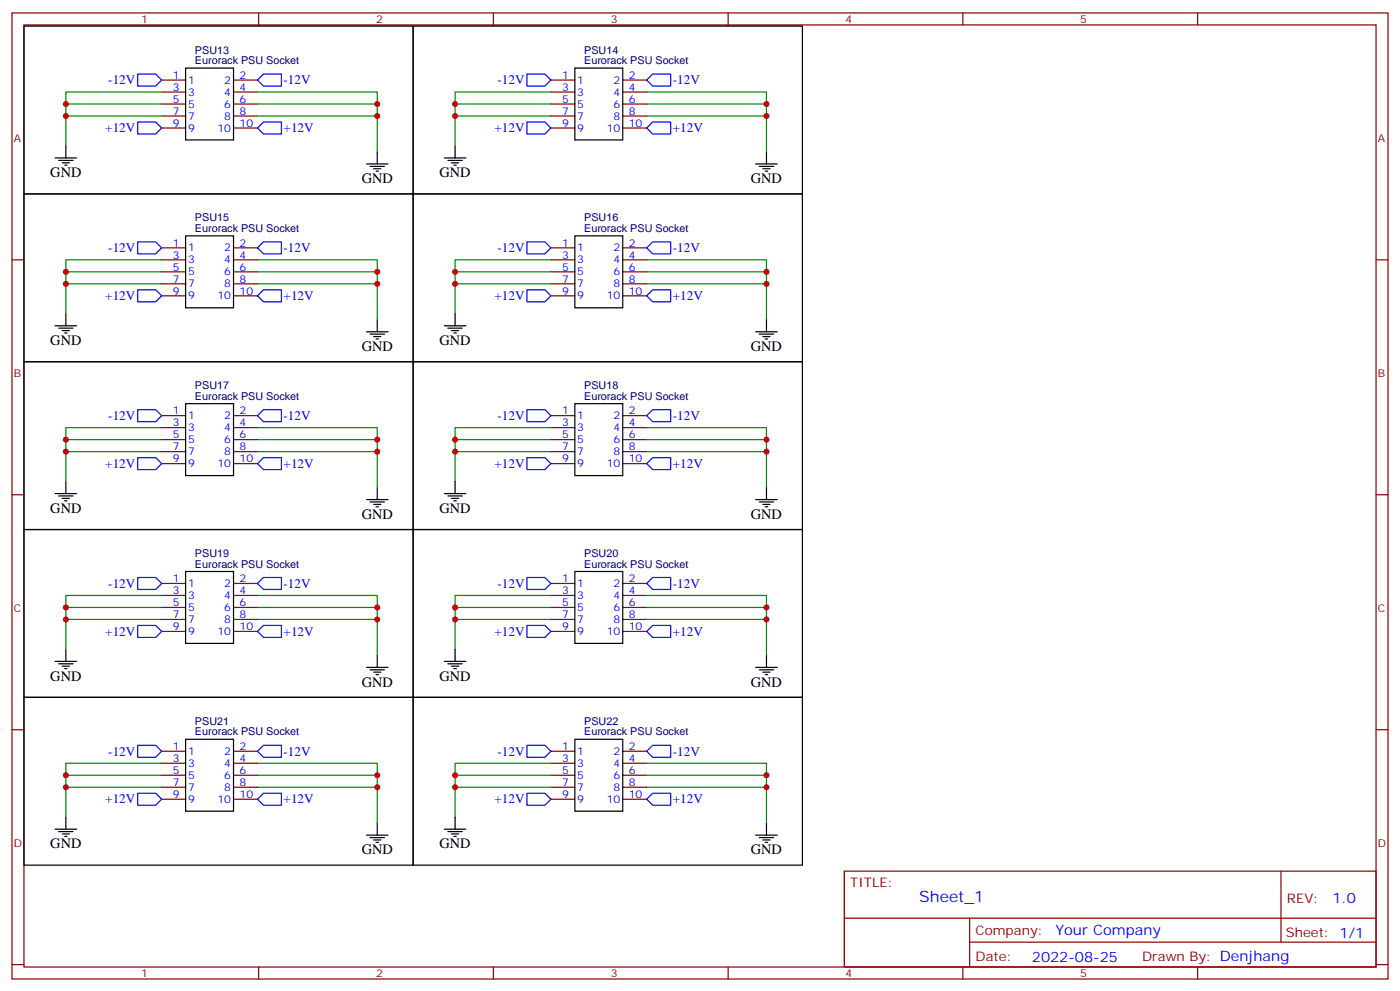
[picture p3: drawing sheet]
<svg xmlns="http://www.w3.org/2000/svg" width="412mm" height="292mm" viewBox="0 0 412 292" stroke-linecap="round" stroke-linejoin="round" font-family="sans-serif">
<g fill="none" stroke="#870000" stroke-width=".35">
<path d="M3.5 3.8h405.4v284.3h-405.4zM7.1 7.3h398.2v277.3h-398.2zM76.2 3.8v3.5M145.3 3.8v3.5M214.5 3.8v3.5M283.6 3.8v3.5M352.8 3.8v3.5M47.6 23.6h7.1M47.6 27.1h7.1M47.6 30.6h7.1M47.6 34.1h7.1M47.6 37.7h7.1"/>
<path d="M68.8 23.6h7M68.8 27.1h7M68.8 30.6h7M68.8 34.1h7M68.8 37.7h7M162.3 23.6h7M162.3 27.1h7M162.3 30.6h7M162.3 34.1h7M162.3 37.7h7M183.4 23.6h7.1M183.4 27.1h7.1"/>
<path d="M183.4 30.6h7.1M183.4 34.1h7.1M183.4 37.7h7.1M3.5 76.5h3.6M47.6 76.5h7.1M47.6 73h7.1M68.8 76.5h7M68.8 73h7M162.3 76.5h7M162.3 73h7M183.4 76.5h7.1M183.4 73h7.1"/>
<path d="M405.3 76.5h3.6M47.6 80h7.1M47.6 83.5h7.1M47.6 87.1h7.1M68.8 80h7M68.8 83.5h7M68.8 87.1h7M162.3 80h7M162.3 83.5h7M162.3 87.1h7M183.4 80h7.1M183.4 83.5h7.1"/>
<path d="M183.4 87.1h7.1M47.6 122.3h7.1M47.6 125.9h7.1M47.6 129.4h7.1M47.6 132.9h7.1M47.6 136.5h7.1M68.8 122.3h7M68.8 125.9h7M68.8 129.4h7M68.8 132.9h7M68.8 136.5h7M162.3 122.3h7"/>
<path d="M162.3 125.9h7M162.3 129.4h7M162.3 132.9h7M162.3 136.5h7M183.4 122.3h7.1M183.4 125.9h7.1M183.4 129.4h7.1M183.4 132.9h7.1M183.4 136.5h7.1M3.5 145.6h3.6M405.3 145.6h3.6M47.6 171.7h7.1"/>
<path d="M47.6 175.3h7.1M47.6 178.8h7.1M68.8 171.7h7M68.8 175.3h7M68.8 178.8h7M162.3 171.7h7M162.3 175.3h7M162.3 178.8h7M183.4 171.7h7.1M183.4 175.3h7.1M183.4 178.8h7.1M47.6 182.3h7.1"/>
<path d="M47.6 185.8h7.1M68.8 182.3h7M68.8 185.8h7M162.3 182.3h7M162.3 185.8h7M183.4 182.3h7.1M183.4 185.8h7.1M3.5 214.8h3.6M405.3 214.8h3.6M47.6 221.1h7.1M47.6 224.6h7.1M47.6 228.2h7.1"/>
<path d="M47.6 231.7h7.1M47.6 235.2h7.1M68.8 221.1h7M68.8 224.6h7M68.8 228.2h7M68.8 231.7h7M68.8 235.2h7M162.3 221.1h7M162.3 224.6h7M162.3 228.2h7M162.3 231.7h7M162.3 235.2h7"/>
<path d="M183.4 221.1h7.1M183.4 224.6h7.1M183.4 228.2h7.1M183.4 231.7h7.1M183.4 235.2h7.1M248.7 256.4h156.6v28.2h-156.6zM377.3 256.4v20.9M248.7 270.2h156.5M285.6 277.3h119.6M285.6 270.2v14.2M3.5 283.9h3.6M76.2 284.6v3.5"/>
<path d="M145.3 284.6v3.5M214.5 284.6v3.5M283.6 284.6v3.5M352.8 284.6v3.5M405.3 283.9h3.6"/>
</g>
<g fill="none" stroke="#000" stroke-width=".35">
<path d="M7.1 7.7h114.6v49.4h-114.6zM121.7 7.7h114.7v49.4h-114.7zM54.7 20h14.1v21.2h-14.1zM169.3 20h14.1v21.2h-14.1zM7.1 57.1h114.6v49.4h-114.6zM16.2 46.5h6.4M17.3 47.2h4.2M18.3 47.9h2.2M19 48.6h.8M19.4 43v3.5M107.9 48.3h6.4M109 49h4.2"/>
<path d="M110.1 49.7h2.1M110.8 50.4h.7M111.1 44.7v3.6M121.7 57.1h114.7v49.4h-114.7zM130.9 46.5h6.3M131.9 47.2h4.3M133 47.9h2.1M133.7 48.6h.7M134.1 43v3.5M222.6 48.3h6.4M223.7 49h4.2M224.7 49.7h2.1"/>
<path d="M225.4 50.4h.7M225.8 44.7v3.6M54.7 69.4h14.1v21.2h-14.1zM169.3 69.4h14.1v21.2h-14.1zM16.2 95.9h6.4M17.3 96.6h4.2M18.3 97.3h2.2M19 98h.8M19.4 92.4v3.5M107.9 97.6h6.4M109 98.4h4.2M110.1 99.1h2.1"/>
<path d="M110.8 99.8h.7M111.1 94.1v3.5M130.9 95.9h6.3M131.9 96.6h4.3M133 97.3h2.1M133.7 98h.7M134.1 92.4v3.5M222.6 97.6h6.4M223.7 98.4h4.2M224.7 99.1h2.1M225.4 99.8h.7M225.8 94.1v3.5"/>
<path d="M7.1 106.5h114.6v49.4h-114.6zM54.7 118.8h14.1v21.2h-14.1zM121.7 106.5h114.7v49.4h-114.7zM169.3 118.8h14.1v21.2h-14.1zM7.1 155.9h114.6v49.3h-114.6zM16.2 145.3h6.4M17.3 146h4.2M18.3 146.7h2.2M19 147.4h.8M19.4 141.7v3.6M107.9 147h6.4M109 147.7h4.2"/>
<path d="M110.1 148.4h2.1M110.8 149.2h.7M111.1 143.5v3.5M121.7 155.9h114.7v49.3h-114.7zM130.9 145.3h6.3M131.9 146h4.3M133 146.7h2.1M133.7 147.4h.7M134.1 141.7v3.6M222.6 147h6.4M223.7 147.7h4.2M224.7 148.4h2.1"/>
<path d="M225.4 149.2h.7M225.8 143.5v3.5M54.7 168.2h14.1v21.2h-14.1zM169.3 168.2h14.1v21.2h-14.1zM16.2 194.7h6.4M17.3 195.4h4.2M18.3 196.1h2.2M19 196.8h.8M19.4 191.1v3.6M107.9 196.4h6.4M109 197.1h4.2M110.1 197.8h2.1"/>
<path d="M110.8 198.5h.7M111.1 192.9v3.5M130.9 194.7h6.3M131.9 195.4h4.3M133 196.1h2.1M133.7 196.8h.7M134.1 191.1v3.6M222.6 196.4h6.4M223.7 197.1h4.2M224.7 197.8h2.1M225.4 198.5h.7M225.8 192.9v3.5"/>
<path d="M7.1 205.2h114.6v49.4h-114.6zM54.7 217.6h14.1v21.2h-14.1zM121.7 205.2h114.7v49.4h-114.7zM169.3 217.6h14.1v21.2h-14.1zM16.2 244.1h6.4M17.3 244.8h4.2M18.3 245.5h2.2M19 246.2h.8M19.4 240.5v3.6M107.9 245.8h6.4M109 246.5h4.2M110.1 247.2h2.1"/>
<path d="M110.8 247.9h.7M111.1 242.3v3.5M130.9 244.1h6.3M131.9 244.8h4.3M133 245.5h2.1M133.7 246.2h.7M134.1 240.5v3.6M222.6 245.8h6.4M223.7 246.5h4.2M224.7 247.2h2.1M225.4 247.9h.7M225.8 242.3v3.5"/>
</g>
<g fill="none" stroke="#00f" stroke-width=".35">
<path d="M40.6 35.9h5.3l1.7 1.8-1.7 1.7h-5.3zM40.6 21.8h5.3l1.7 1.8-1.7 1.7h-5.3zM75.8 37.7l1.8-1.8h5.3v3.5h-5.3zM77.6 21.8h5.3v3.5h-5.3l-1.8-1.7zM155.2 21.8h5.3l1.8 1.8-1.8 1.7h-5.3zM155.2 35.9h5.3l1.8 1.8-1.8 1.7h-5.3zM190.5 37.7l1.8-1.8h5.3v3.5h-5.3zM192.3 21.8h5.3v3.5h-5.3l-1.8-1.7zM40.6 71.2h5.3l1.7 1.8-1.7 1.7h-5.3zM75.8 73l1.8-1.8h5.3v3.5h-5.3zM155.2 71.2h5.3l1.8 1.8-1.8 1.7h-5.3zM190.5 73l1.8-1.8h5.3v3.5h-5.3z"/>
<path d="M40.6 85.3h5.3l1.7 1.8-1.7 1.7h-5.3zM75.8 87.1l1.8-1.8h5.3v3.5h-5.3zM155.2 85.3h5.3l1.8 1.8-1.8 1.7h-5.3zM190.5 87.1l1.8-1.8h5.3v3.5h-5.3zM40.6 120.6h5.3l1.7 1.7-1.7 1.8h-5.3zM40.6 134.7h5.3l1.7 1.8-1.7 1.7h-5.3zM75.8 122.3l1.8-1.7h5.3v3.5h-5.3zM75.8 136.5l1.8-1.8h5.3v3.5h-5.3zM155.2 134.7h5.3l1.8 1.8-1.8 1.7h-5.3zM155.2 120.6h5.3l1.8 1.7-1.8 1.8h-5.3zM190.5 136.5l1.8-1.8h5.3v3.5h-5.3zM190.5 122.3l1.8-1.7h5.3v3.5h-5.3z"/>
<path d="M40.6 170h5.3l1.7 1.7-1.7 1.8h-5.3zM75.8 171.7l1.8-1.7h5.3v3.5h-5.3zM155.2 170h5.3l1.8 1.7-1.8 1.8h-5.3zM190.5 171.7l1.8-1.7h5.3v3.5h-5.3zM40.6 184.1h5.3l1.7 1.7-1.7 1.8h-5.3zM77.6 184.1h5.3v3.5h-5.3l-1.8-1.8zM155.2 184.1h5.3l1.8 1.7-1.8 1.8h-5.3zM192.3 184.1h5.3v3.5h-5.3l-1.8-1.8zM40.6 219.4h5.3l1.7 1.7-1.7 1.8h-5.3zM77.6 219.4h5.3v3.5h-5.3l-1.8-1.8zM155.2 219.4h5.3l1.8 1.7-1.8 1.8h-5.3zM40.6 233.5h5.3l1.7 1.7-1.7 1.8h-5.3z"/>
<path d="M75.8 235.2l1.8-1.7h5.3v3.5h-5.3zM155.2 233.5h5.3l1.8 1.7-1.8 1.8h-5.3zM190.5 235.2l1.8-1.7h5.3v3.5h-5.3zM190.5 221.1l1.8-1.7h5.3v3.5h-5.3z"/>
</g>
<g fill="none" stroke="#008700" stroke-width=".35">
<path d="M19.4 34.1h28.2M19.4 30.6h28.2M47.6 27.1h-28.2v15.9M75.8 34.1h35.3M75.8 30.6h35.3M75.8 27.1h35.3v17.6M134.1 30.6h28.2M134.1 34.1h28.2M162.3 27.1h-28.2v15.9M190.5 27.1h35.3v17.6M190.5 30.6h35.3M190.5 34.1h35.3"/>
<path d="M47.6 76.5h-28.2v15.9M75.8 76.5h35.3v17.6M162.3 76.5h-28.2v15.9M190.5 76.5h35.3v17.6M19.4 80h28.2M19.4 83.5h28.2M75.8 80h35.3M75.8 83.5h35.3M134.1 83.5h28.2M134.1 80h28.2M190.5 83.5h35.3M190.5 80h35.3"/>
<path d="M19.4 129.4h28.2M19.4 132.9h28.2M47.6 125.9h-28.2v15.8M75.8 125.9h35.3v17.6M75.8 129.4h35.3M75.8 132.9h35.3M134.1 132.9h28.2M134.1 129.4h28.2M162.3 125.9h-28.2v15.8M190.5 132.9h35.3M190.5 129.4h35.3M190.5 125.9h35.3v17.6"/>
<path d="M19.4 178.8h28.2M47.6 175.3h-28.2v15.8M75.8 175.3h35.3v17.6M75.8 178.8h35.3M134.1 178.8h28.2M162.3 175.3h-28.2v15.8M190.5 178.8h35.3M190.5 175.3h35.3v17.6M19.4 182.3h28.2M75.8 182.3h35.3M134.1 182.3h28.2M190.5 182.3h35.3"/>
<path d="M19.4 228.2h28.2M19.4 231.7h28.2M47.6 224.6h-28.2v15.9M75.8 224.6h35.3v17.7M75.8 228.2h35.3M75.8 231.7h35.3M134.1 231.7h28.2M134.1 228.2h28.2M162.3 224.6h-28.2v15.9M190.5 231.7h35.3M190.5 228.2h35.3M190.5 224.6h35.3v17.7"/>
</g>
<g fill="#c00">
<circle cx="111.1" cy="30.6" r=".88"/>
<circle cx="111.1" cy="34.1" r=".88"/>
<circle cx="19.4" cy="34.1" r=".88"/>
<circle cx="19.4" cy="30.6" r=".88"/>
<circle cx="19.4" cy="80" r=".88"/>
<circle cx="19.4" cy="83.5" r=".88"/>
<circle cx="111.1" cy="83.5" r=".88"/>
<circle cx="111.1" cy="80" r=".88"/>
<circle cx="19.4" cy="129.4" r=".88"/>
<circle cx="19.4" cy="132.9" r=".88"/>
<circle cx="111.1" cy="132.9" r=".88"/>
<circle cx="111.1" cy="129.4" r=".88"/>
<circle cx="19.4" cy="178.8" r=".88"/>
<circle cx="19.4" cy="182.3" r=".88"/>
<circle cx="111.1" cy="182.3" r=".88"/>
<circle cx="111.1" cy="178.8" r=".88"/>
<circle cx="19.4" cy="228.2" r=".88"/>
<circle cx="19.4" cy="231.7" r=".88"/>
<circle cx="111.1" cy="231.7" r=".88"/>
<circle cx="111.1" cy="228.2" r=".88"/>
<circle cx="225.8" cy="228.2" r=".88"/>
<circle cx="225.8" cy="231.7" r=".88"/>
<circle cx="134.1" cy="231.7" r=".88"/>
<circle cx="134.1" cy="228.2" r=".88"/>
<circle cx="225.8" cy="178.8" r=".88"/>
<circle cx="225.8" cy="182.3" r=".88"/>
<circle cx="134.1" cy="182.3" r=".88"/>
<circle cx="134.1" cy="178.8" r=".88"/>
<circle cx="225.8" cy="129.4" r=".88"/>
<circle cx="225.8" cy="132.9" r=".88"/>
<circle cx="134.1" cy="132.9" r=".88"/>
<circle cx="134.1" cy="129.4" r=".88"/>
<circle cx="225.8" cy="80" r=".88"/>
<circle cx="225.8" cy="83.5" r=".88"/>
<circle cx="134.1" cy="83.5" r=".88"/>
<circle cx="134.1" cy="80" r=".88"/>
<circle cx="134.1" cy="30.6" r=".88"/>
<circle cx="134.1" cy="34.1" r=".88"/>
<circle cx="225.8" cy="34.1" r=".88"/>
<circle cx="225.8" cy="30.6" r=".88"/>
</g>
<text font-size="4.6" fill="#00f" x="270.8" y="265.4">Sheet_1</text>
<g font-size="4.2">
<text x="14.8" y="52.1">GND</text>
<text x="106.5" y="53.9">GND</text>
<text x="129.5" y="52.1">GND</text>
<text x="221.2" y="53.9">GND</text>
<text x="14.8" y="101.5">GND</text>
<text x="129.5" y="101.5">GND</text>
<text x="106.5" y="103.3">GND</text>
<text x="221.2" y="103.3">GND</text>
<text x="14.8" y="150.9">GND</text>
<text x="106.5" y="152.7">GND</text>
<text x="129.5" y="150.9">GND</text>
<text x="221.2" y="152.7">GND</text>
<text x="14.8" y="200.3">GND</text>
<text x="106.5" y="202.1">GND</text>
<text x="129.5" y="200.3">GND</text>
<text x="221.2" y="202.1">GND</text>
<text x="14.8" y="249.7">GND</text>
<text x="106.5" y="251.5">GND</text>
<text x="129.5" y="249.7">GND</text>
<text x="221.2" y="251.5">GND</text>
</g>
<g font-size="4.2" fill="#00f">
<text x="392.5" y="265.7">1.0</text>
<text x="310.9" y="275.2">Your Company</text>
<text x="304" y="283">2022-08-25</text>
</g>
<g font-size="3.9" fill="#00f">
<text x="31.9" y="24.8">-12V</text>
<text x="83.5" y="24.8">-12V</text>
<text x="146.6" y="24.8">-12V</text>
<text x="198.2" y="24.8">-12V</text>
<text x="31" y="38.9">+12V</text>
<text x="83.5" y="38.9">+12V</text>
<text x="145.7" y="38.9">+12V</text>
<text x="198.2" y="38.9">+12V</text>
<text x="31.9" y="74.2">-12V</text>
<text x="83.5" y="74.2">-12V</text>
<text x="146.6" y="74.2">-12V</text>
<text x="198.2" y="74.2">-12V</text>
<text x="31" y="88.3">+12V</text>
<text x="83.5" y="88.3">+12V</text>
<text x="145.7" y="88.3">+12V</text>
<text x="198.2" y="88.3">+12V</text>
<text x="31.9" y="123.6">-12V</text>
<text x="83.5" y="123.6">-12V</text>
<text x="146.6" y="123.6">-12V</text>
<text x="198.2" y="123.6">-12V</text>
<text x="31" y="137.7">+12V</text>
<text x="83.5" y="137.7">+12V</text>
<text x="145.7" y="137.7">+12V</text>
<text x="198.2" y="137.7">+12V</text>
<text x="31.9" y="173">-12V</text>
<text x="83.5" y="173">-12V</text>
<text x="146.6" y="173">-12V</text>
<text x="198.2" y="173">-12V</text>
<text x="31" y="187.1">+12V</text>
<text x="83.5" y="187.1">+12V</text>
<text x="145.7" y="187.1">+12V</text>
<text x="198.2" y="187.1">+12V</text>
<text x="31.9" y="222.4">-12V</text>
<text x="83.5" y="222.4">-12V</text>
<text x="146.6" y="222.4">-12V</text>
<text x="198.2" y="222.4">-12V</text>
<text x="31" y="236.5">+12V</text>
<text x="83.5" y="236.5">+12V</text>
<text x="145.7" y="236.5">+12V</text>
<text x="198.2" y="236.5">+12V</text>
</g>
<g font-size="3.9" fill="#800">
<text x="250.5" y="261">TITLE:</text>
<text x="379.1" y="265.7">REV:</text>
<text x="287.4" y="275.2">Company:</text>
<text x="378.7" y="275.8">Sheet: 1/1</text>
<text x="287.4" y="282.9">Date:</text>
<text x="336.4" y="282.9">Drawn By: Denjhang</text>
</g>
<g font-size="3.2" fill="#800">
<text x="41.6" y="6.8">1</text>
<text x="110.8" y="6.8">2</text>
<text x="179.9" y="6.8">3</text>
<text x="249.1" y="6.8">4</text>
<text x="318.2" y="6.8">5</text>
<text x="4.1" y="41.9">A</text>
<text x="405.9" y="41.9">A</text>
<text x="4.1" y="111.1">B</text>
<text x="405.9" y="111.1">B</text>
<text x="4.1" y="180.2">C</text>
<text x="405.9" y="180.2">C</text>
<text x="4.1" y="249.3">D</text>
<text x="405.9" y="249.3">D</text>
<text x="41.6" y="287.6">1</text>
<text x="110.8" y="287.6">2</text>
<text x="179.9" y="287.6">3</text>
<text x="249.1" y="287.6">4</text>
<text x="318.2" y="287.6">5</text>
</g>
<g font-size="3.2" fill="#000080">
<text x="57.4" y="15.8">PSU13</text>
<text x="172.1" y="15.8">PSU14</text>
<text x="57.4" y="18.9">Eurorack PSU Socket</text>
<text x="172.1" y="18.9">Eurorack PSU Socket</text>
<text x="57.4" y="65.2">PSU15</text>
<text x="172.1" y="65.2">PSU16</text>
<text x="57.4" y="68.3">Eurorack PSU Socket</text>
<text x="172.1" y="68.3">Eurorack PSU Socket</text>
<text x="57.4" y="117.7">Eurorack PSU Socket</text>
<text x="57.4" y="114.6">PSU17</text>
<text x="172.1" y="117.7">Eurorack PSU Socket</text>
<text x="172.1" y="114.6">PSU18</text>
<text x="57.4" y="167.1">Eurorack PSU Socket</text>
<text x="57.4" y="163.9">PSU19</text>
<text x="172.1" y="167.1">Eurorack PSU Socket</text>
<text x="172.1" y="163.9">PSU20</text>
<text x="57.4" y="213.3">PSU21</text>
<text x="172.1" y="213.3">PSU22</text>
<text x="57.4" y="216.4">Eurorack PSU Socket</text>
<text x="172.1" y="216.4">Eurorack PSU Socket</text>
</g>
<g font-size="3.2" fill="#00f">
<text x="50.9" y="23.2">1</text>
<text x="70.6" y="23.2">2</text>
<text x="165.6" y="23.2">1</text>
<text x="185.2" y="23.2">2</text>
<text x="50.9" y="26.7">3</text>
<text x="55.4" y="24.6">1</text>
<text x="55.4" y="28.2">3</text>
<text x="66.1" y="24.6">2</text>
<text x="66.1" y="28.2">4</text>
<text x="70.6" y="26.7">4</text>
<text x="165.6" y="26.7">3</text>
<text x="170" y="24.6">1</text>
<text x="170" y="28.2">3</text>
<text x="180.7" y="24.6">2</text>
<text x="180.7" y="28.2">4</text>
<text x="185.2" y="26.7">4</text>
<text x="50.9" y="30.3">5</text>
<text x="50.9" y="33.8">7</text>
<text x="55.4" y="31.7">5</text>
<text x="55.4" y="35.2">7</text>
<text x="66.1" y="31.7">6</text>
<text x="66.1" y="35.2">8</text>
<text x="70.6" y="30.3">6</text>
<text x="70.6" y="33.8">8</text>
<text x="165.6" y="30.3">5</text>
<text x="165.6" y="33.8">7</text>
<text x="170" y="31.7">5</text>
<text x="170" y="35.2">7</text>
<text x="180.7" y="31.7">6</text>
<text x="180.7" y="35.2">8</text>
<text x="185.2" y="30.3">6</text>
<text x="185.2" y="33.8">8</text>
<text x="50.9" y="37.3">9</text>
<text x="55.4" y="38.7">9</text>
<text x="64.1" y="38.7">10</text>
<text x="70.6" y="37.3">10</text>
<text x="165.6" y="37.3">9</text>
<text x="170" y="38.7">9</text>
<text x="178.7" y="38.7">10</text>
<text x="185.2" y="37.3">10</text>
<text x="50.9" y="72.6">1</text>
<text x="50.9" y="76.1">3</text>
<text x="55.4" y="74">1</text>
<text x="55.4" y="77.5">3</text>
<text x="66.1" y="74">2</text>
<text x="66.1" y="77.5">4</text>
<text x="70.6" y="72.6">2</text>
<text x="70.6" y="76.1">4</text>
<text x="165.6" y="72.6">1</text>
<text x="165.6" y="76.1">3</text>
<text x="170" y="74">1</text>
<text x="170" y="77.5">3</text>
<text x="180.7" y="74">2</text>
<text x="180.7" y="77.5">4</text>
<text x="185.2" y="72.6">2</text>
<text x="185.2" y="76.1">4</text>
<text x="50.9" y="79.7">5</text>
<text x="50.9" y="83.2">7</text>
<text x="55.4" y="81.1">5</text>
<text x="66.1" y="81.1">6</text>
<text x="70.6" y="79.7">6</text>
<text x="70.6" y="83.2">8</text>
<text x="165.6" y="79.7">5</text>
<text x="165.6" y="83.2">7</text>
<text x="170" y="81.1">5</text>
<text x="180.7" y="81.1">6</text>
<text x="185.2" y="79.7">6</text>
<text x="185.2" y="83.2">8</text>
<text x="50.9" y="86.7">9</text>
<text x="55.4" y="84.6">7</text>
<text x="55.4" y="88.1">9</text>
<text x="64.1" y="88.1">10</text>
<text x="66.1" y="84.6">8</text>
<text x="70.6" y="86.7">10</text>
<text x="165.6" y="86.7">9</text>
<text x="170" y="84.6">7</text>
<text x="170" y="88.1">9</text>
<text x="178.7" y="88.1">10</text>
<text x="180.7" y="84.6">8</text>
<text x="185.2" y="86.7">10</text>
<text x="50.9" y="122">1</text>
<text x="50.9" y="125.5">3</text>
<text x="55.4" y="123.4">1</text>
<text x="66.1" y="123.4">2</text>
<text x="70.6" y="122">2</text>
<text x="70.6" y="125.5">4</text>
<text x="165.6" y="122">1</text>
<text x="165.6" y="125.5">3</text>
<text x="170" y="123.4">1</text>
<text x="180.7" y="123.4">2</text>
<text x="185.2" y="122">2</text>
<text x="185.2" y="125.5">4</text>
<text x="50.9" y="129">5</text>
<text x="55.4" y="126.9">3</text>
<text x="55.4" y="130.5">5</text>
<text x="66.1" y="126.9">4</text>
<text x="66.1" y="130.5">6</text>
<text x="70.6" y="129">6</text>
<text x="165.6" y="129">5</text>
<text x="170" y="126.9">3</text>
<text x="170" y="130.5">5</text>
<text x="180.7" y="126.9">4</text>
<text x="180.7" y="130.5">6</text>
<text x="185.2" y="129">6</text>
<text x="50.9" y="132.6">7</text>
<text x="50.9" y="136.1">9</text>
<text x="55.4" y="134">7</text>
<text x="55.4" y="137.5">9</text>
<text x="64.1" y="137.5">10</text>
<text x="66.1" y="134">8</text>
<text x="70.6" y="132.6">8</text>
<text x="70.6" y="136.1">10</text>
<text x="165.6" y="132.6">7</text>
<text x="165.6" y="136.1">9</text>
<text x="170" y="134">7</text>
<text x="170" y="137.5">9</text>
<text x="178.7" y="137.5">10</text>
<text x="180.7" y="134">8</text>
<text x="185.2" y="132.6">8</text>
<text x="185.2" y="136.1">10</text>
<text x="50.9" y="171.4">1</text>
<text x="55.4" y="172.8">1</text>
<text x="66.1" y="172.8">2</text>
<text x="70.6" y="171.4">2</text>
<text x="165.6" y="171.4">1</text>
<text x="170" y="172.8">1</text>
<text x="180.7" y="172.8">2</text>
<text x="185.2" y="171.4">2</text>
<text x="50.9" y="174.9">3</text>
<text x="50.9" y="178.4">5</text>
<text x="55.4" y="176.3">3</text>
<text x="55.4" y="179.8">5</text>
<text x="66.1" y="176.3">4</text>
<text x="66.1" y="179.8">6</text>
<text x="70.6" y="174.9">4</text>
<text x="70.6" y="178.4">6</text>
<text x="165.6" y="174.9">3</text>
<text x="165.6" y="178.4">5</text>
<text x="170" y="176.3">3</text>
<text x="170" y="179.8">5</text>
<text x="180.7" y="176.3">4</text>
<text x="180.7" y="179.8">6</text>
<text x="185.2" y="174.9">4</text>
<text x="185.2" y="178.4">6</text>
<text x="50.9" y="182">7</text>
<text x="50.9" y="185.5">9</text>
<text x="55.4" y="183.4">7</text>
<text x="66.1" y="183.4">8</text>
<text x="70.6" y="182">8</text>
<text x="70.6" y="185.5">10</text>
<text x="165.6" y="182">7</text>
<text x="165.6" y="185.5">9</text>
<text x="170" y="183.4">7</text>
<text x="180.7" y="183.4">8</text>
<text x="185.2" y="182">8</text>
<text x="185.2" y="185.5">10</text>
<text x="55.4" y="186.9">9</text>
<text x="64.1" y="186.9">10</text>
<text x="170" y="186.9">9</text>
<text x="178.7" y="186.9">10</text>
<text x="50.9" y="220.8">1</text>
<text x="70.6" y="220.8">2</text>
<text x="165.6" y="220.8">1</text>
<text x="185.2" y="220.8">2</text>
<text x="50.9" y="224.3">3</text>
<text x="50.9" y="227.8">5</text>
<text x="55.4" y="222.2">1</text>
<text x="55.4" y="225.7">3</text>
<text x="66.1" y="222.2">2</text>
<text x="66.1" y="225.7">4</text>
<text x="70.6" y="224.3">4</text>
<text x="70.6" y="227.8">6</text>
<text x="165.6" y="224.3">3</text>
<text x="165.6" y="227.8">5</text>
<text x="170" y="222.2">1</text>
<text x="170" y="225.7">3</text>
<text x="180.7" y="222.2">2</text>
<text x="180.7" y="225.7">4</text>
<text x="185.2" y="224.3">4</text>
<text x="185.2" y="227.8">6</text>
<text x="50.9" y="231.4">7</text>
<text x="55.4" y="229.2">5</text>
<text x="55.4" y="232.8">7</text>
<text x="66.1" y="229.2">6</text>
<text x="66.1" y="232.8">8</text>
<text x="70.6" y="231.4">8</text>
<text x="165.6" y="231.4">7</text>
<text x="170" y="229.2">5</text>
<text x="170" y="232.8">7</text>
<text x="180.7" y="229.2">6</text>
<text x="180.7" y="232.8">8</text>
<text x="185.2" y="231.4">8</text>
<text x="50.9" y="234.9">9</text>
<text x="55.4" y="236.3">9</text>
<text x="64.1" y="236.3">10</text>
<text x="70.6" y="234.9">10</text>
<text x="165.6" y="234.9">9</text>
<text x="170" y="236.3">9</text>
<text x="178.7" y="236.3">10</text>
<text x="185.2" y="234.9">10</text>
</g>
</svg>
